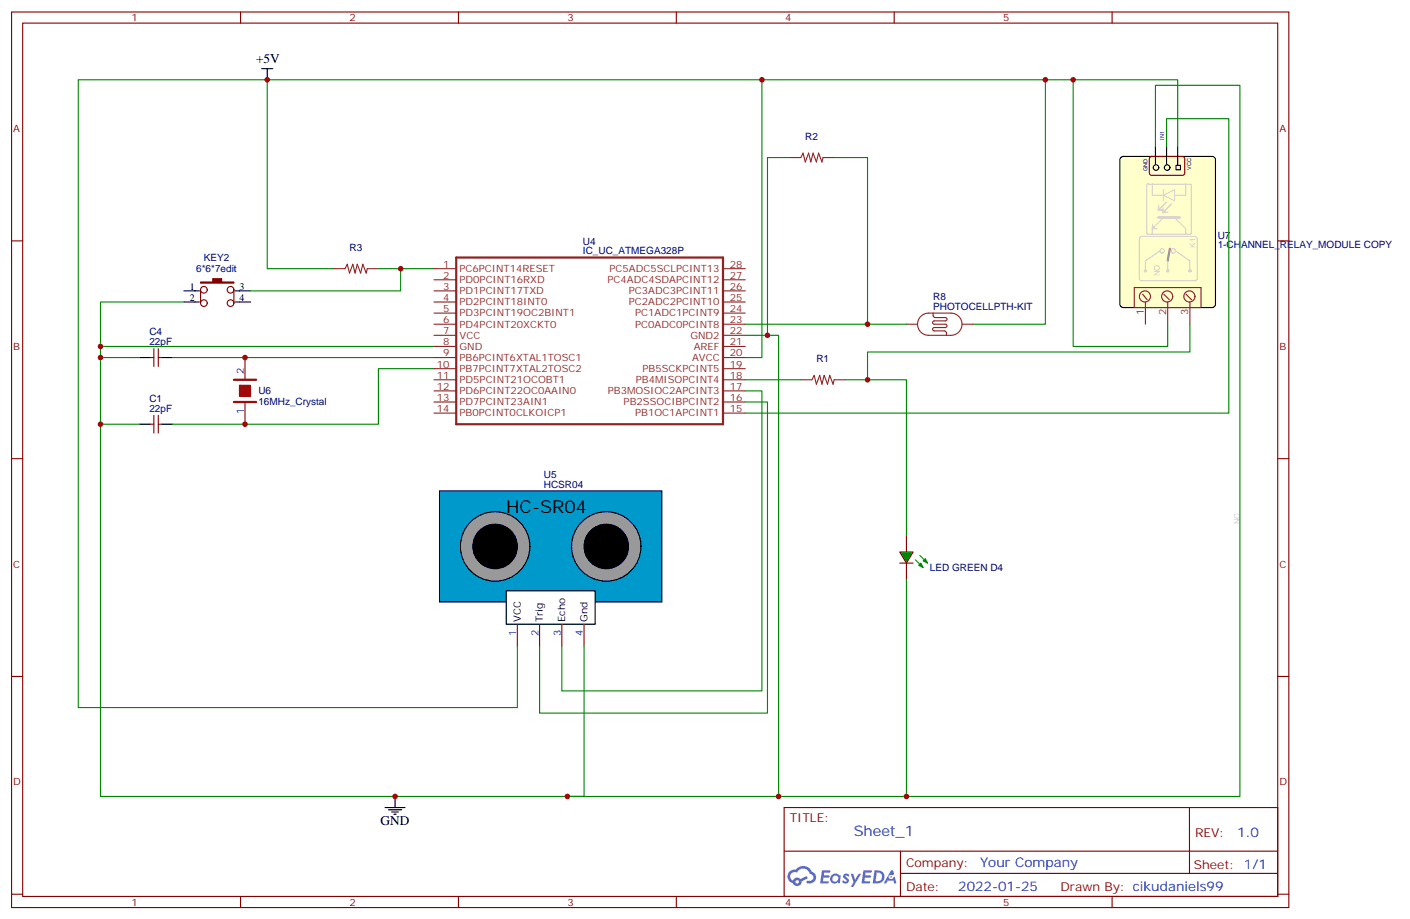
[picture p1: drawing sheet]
<svg xmlns="http://www.w3.org/2000/svg" width="447mm" height="292mm" viewBox="0 0 447 292" stroke-linecap="round" stroke-linejoin="round" font-family="sans-serif">
<g fill="none" stroke="#870000" stroke-width=".35">
<path d="M3.7 3.8h405.3v284.3h-405.3zM7.2 7.3h398.3v277.3h-398.3zM76.3 3.8v3.5M145.5 3.8v3.5M214.6 3.8v3.5M283.8 3.8v3.5M352.9 3.8v3.5M3.7 76.5h3.5M405.5 76.5h3.5M3.7 145.6h3.5M405.5 145.6h3.5M3.7 214.8h3.5"/>
<path d="M405.5 214.8h3.5M248.8 256.4h156.7v28.2h-156.7zM377.5 256.4v20.9M248.9 270.2h156.5M285.8 277.3h119.6M285.8 270.2v14.2M3.7 283.9h3.5M76.3 284.6v3.5M145.5 284.6v3.5M214.6 284.6v3.5M283.8 284.6v3.5M352.9 284.6v3.5"/>
<path d="M405.5 283.9h3.5"/>
</g>
<g fill="#5487ff">
<path d="M267.8 277.6a1.22 1.22 0 0 1 1.8 .2l-.4 .6a.47 .47 0 0 0-.4-.4 .47 .47 0 0 0-.5 .2l.2 .2a1.14 1.14 0 0 1 .8 1.8 1.14 1.14 0 0 1-2 0l-.2-.2 .5-.6 .7 .5a.29 .29 0 0 0 .4-.3 .29 .29 0 0 0-.3-.3 1.04 1.04 0 0 1-.6-1.7z"/>
<path d="M260.8 276.3h2.4l.3 .2-.1 .5-1.8 .1-.2 .8h1.6l.3 .4-.4 .4h-1.6l-.1 1.1h1.7l.2 .3-.2 .3-2.7 .1z"/>
<path d="M274 276.3l2.7 .2-.2 .5-1.8 .1-.1 .8h1.5l.3 .4-.3 .4h-1.6l-.2 1.1h1.7l.2 .3-.2 .3-2.6 .1z"/>
<path d="M282.7 276.3h.7l.4 1.3-.6 .3a.69 .69 0 0 0-1.1 .3 .69 .69 0 0 0 .5 .9 .69 .69 0 0 0 .9-.6l.4-.2 .6 2.2h-.8l-.2-.9h-1.7l-.5 .9h-.9z"/>
<path d="M270 277.4h.7l.7 1.8 1.1-1.8h.8l-2.5 4.2h-.9l1-1.5z"/>
<path d="M277.5 276.3l-.6 4.2h1.4a2.11 2.11 0 0 0 2.4-2.1 2.11 2.11 0 0 0-2.5-2.1zM278.2 277.1a1.43 1.43 0 0 1 1.7 1.6 1.43 1.43 0 0 1-2 1.1z"/>
<path d="M263.8 277.9a1.54 1.54 0 0 0 0 2.2 1.54 1.54 0 0 0 2.1 .1l.6 .3 .3-2.3-.6-.3a1.49 1.49 0 0 0-2.4 0zM264.1 278.9a.95 .95 0 0 1 1.9 0 .95 .95 0 0 1-1.9 0z"/>
<path d="M250.6 276.7a2.18 2.18 0 0 0 1 3.7 1.44 1.44 0 0 0 1.7 .9 1.44 1.44 0 0 0 1.1-1.4l2-1.1-.4-.7-1.9 1a1.47 1.47 0 0 0-2.5 .4 1.39 1.39 0 0 1-.6-1.9 1.39 1.39 0 0 1 2-.5 2.12 2.12 0 0 1 2.1-1.3 2.12 2.12 0 0 1 1.9 1.7 1.14 1.14 0 0 1 1.1 1.4 1.14 1.14 0 0 1-1.6 .7 .43 .43 0 0 0-.6 .4 .43 .43 0 0 0 .4 .5 1.98 1.98 0 0 0 2.6-1.2 1.98 1.98 0 0 0-1.3-2.6 3.1 3.1 0 0 0-5.2-.6l-.9 .1zM252.4 280a.55 .55 0 0 1 1.1 0 .55 .55 0 0 1-1.1 0z"/>
<circle cx="282.8" cy="278.4" r=".26"/>
</g>
<path d="M144.8 81.8h84.6v52.9h-84.6z" fill="none" stroke="#8c2424" stroke-width=".71"/>
<g fill="none" stroke="#8c2424" stroke-width=".35">
<path d="M137.7 85.3h7.1M137.7 88.8h7.1M137.7 92.4h7.1M137.7 99.4h7.1M137.7 95.9h7.1M229.4 85.3h7.1M229.4 88.8h7.1M229.4 92.4h7.1M229.4 99.4h7.1M229.4 95.9h7.1M137.7 102.9h7.1M137.7 106.5h7.1"/>
<path d="M137.7 110h7.1M137.7 113.5h7.1M137.7 117.1h7.1M229.4 102.9h7.1M229.4 106.5h7.1M229.4 110h7.1M229.4 113.5h7.1M229.4 117.1h7.1M137.7 120.6h7.1M137.7 124.1h7.1M137.7 127.6h7.1M137.7 131.2h7.1"/>
<path d="M229.4 120.6h7.1M229.4 124.1h7.1M229.4 127.6h7.1M229.4 131.2h7.1"/>
</g>
<path d="M139.5 155.9h70.5v35.2h-70.5z" fill="#09c" stroke="#000" stroke-width=".35"/>
<circle cx="192.4" cy="173.5" r="11" fill="#999" stroke="#000" stroke-width=".35"/>
<path d="M160.7 187.6h28.2v10.6h-28.2z" fill="#fff" stroke="#000" stroke-width=".35"/>
<path d="M164.2 198.2v7M171.2 198.2v7M178.3 198.2v7M185.3 198.2v7" fill="none" stroke="#870000" stroke-width=".35"/>
<g fill="#000" stroke="#000" stroke-width=".35">
<circle cx="157.6" cy="173.1" r="7.1"/>
<circle cx="192.4" cy="173.5" r="7.1"/>
</g>
<circle cx="157.1" cy="173.5" r="11" fill="#999" stroke="#000" stroke-width=".35"/>
<circle cx="157.1" cy="173.5" r="7.1" fill="#000" stroke="#000" stroke-width=".35"/>
<path d="M355.6 50.1l.8-.4h28.3l.8 .4 .2 .6v45.9l-.5 .8-.5 .2h-28.3l-.8-.4-.2-.6v-45.9z" fill="#ffc" stroke="#000" stroke-width=".35"/>
<g fill="none" stroke="#8c2424" stroke-width=".35">
<path d="M359.8 97.6h21.2M360 97.6v-6.3h21.1v6.3M362.6 93.4l1.4 1.8M363.5 95.9v7M369.3 93.4l1.8 1.8M370.6 95.9v7M376.4 93.4l1.8 1.8M377.6 95.9v7"/>
<circle cx="363.3" cy="94.1" r="1.76"/>
<circle cx="370.4" cy="94.1" r="1.76"/>
<circle cx="377.5" cy="94.1" r="1.76"/>
</g>
<path d="M365 49.9l.4-.2h10.1l.5 .7-.1 4.8-.6 .5-10.1-.1-.5-.6v-4.6z" fill="none" stroke="#870000" stroke-width=".35"/>
<g fill="none" stroke="#000" stroke-width=".35">
<path d="M366.7 46.5v5.6M370.2 46.5v5.6M373.2 52.5h1.4v1.4h-1.4zM373.7 46.5v6"/>
<circle cx="366.9" cy="53.2" r=".88"/>
<circle cx="370.4" cy="53.2" r=".88"/>
</g>
<g fill="none" stroke="#ccc" stroke-width=".35">
<path d="M361.8 75.3l.5-.2h16.9l.5 .2 .2 .5v12.7l-.2 .5-.5 .2h-16.9l-.5-.3-.2-.4v-12.7zM368.1 79.7l-4.6 3.1v2.9M373 79.7l4.6 3.1v2.9M370.6 82.8v2.9"/>
<circle cx="368.8" cy="79.7" r=".71"/>
<circle cx="372.3" cy="79.7" r=".71"/>
<circle cx="363.5" cy="86" r=".35"/>
<circle cx="370.6" cy="86" r=".35"/>
<circle cx="377.6" cy="86" r=".35"/>
</g>
<path d="M371.3 79l-.7 3.8" fill="none" stroke="#999" stroke-width=".71"/>
<g fill="#ccc">
<path d="M365.7 70.7l.5 1.5 1.5 .5-2.3 .2z"/>
<path d="M369 65.5l.5 1.5 1.5 .5-2.2 .2z"/>
<path d="M367.6 64.8l.5 1.5 1.5 .4-2.3 .3z"/>
</g>
<path d="M364 58.6l.3-.1h13.4l.3 .1v15.4l-.2 .3h-13.5l-.3-.1zM365.7 58.5v3.5h3.5M376.3 58.5v3.5h-3.6M365.7 74.3v-1.7l3.5-3.5h3.5l3.6 3.5v1.7M369.2 62l3.5-1.8v3.6zM369.2 60.2v3.6M370.3 64.1l-2.1 2.1M371.7 64.8l-2.1 2.1" fill="none" stroke="#ccc" stroke-width=".35"/>
<path d="M367.5 69.1h7" fill="none" stroke="#ccc" stroke-width=".71"/>
<path d="M58.3 92.4h5M58.3 95.9h5M74.6 92.4h4.9M74.6 95.9h4.9" fill="none" stroke="#000" stroke-width=".35"/>
<path d="M63.6 89.5h3.9v-1h2.8v1h3.9v.4h-10.6z" fill="#870000" stroke="#870000" stroke-width=".35"/>
<g fill="none" stroke="#870000" stroke-width=".35">
<path d="M63.6 92v4.2M74.2 92v4.2M287.7 170v5.3M287.7 178.8v5.3"/>
<circle cx="64.7" cy="92" r="1.06"/>
<circle cx="64.7" cy="96.2" r="1.06"/>
<circle cx="73.2" cy="92" r="1.06"/>
<circle cx="73.2" cy="96.2" r="1.06"/>
</g>
<path d="M250.6 50h3.5l.7-1.4 .8 2.8 1-2.8 .7 2.8 .7-2.8 1.1 2.8 .7-2.8 1 2.8 .4-1.4h3.5M106 85.3h3.5l.7-1.4 .7 2.8 1.1-2.8 .7 2.8 .7-2.8 1 2.8 .7-2.8 1.1 2.8 .4-1.4h3.5M296.1 99.4l.1 1 .4 .4h3.4a.53 .53 0 0 1 .5 .6 .53 .53 0 0 1-.5 .5h-3.5a.53 .53 0 0 0-.6 .5 .53 .53 0 0 0 .6 .5h3.5a.53 .53 0 0 1 .5 .6 .53 .53 0 0 1-.5 .5h-3.5a.53 .53 0 0 0-.6 .5 .53 .53 0 0 0 .6 .6h3.4l.4 .4 .1 1M287.7 102.9h3.5M292.2 100.4a3.5 3.5 0 0 1 2.5-1h7.1a3.5 3.5 0 0 1 3.5 3.5 3.5 3.5 0 0 1-3.5 3.6h-7.1a3.5 3.5 0 0 1-3.2-2.2 3.5 3.5 0 0 1 .7-3.9zM305.3 102.9h3.5M254.1 120.6h3.6l.7-1.4 .7 2.8 1-2.8 .7 2.8 .7-2.8 1.1 2.8 .7-2.8 1.1 2.8 .3-1.4h3.6" fill="none" stroke="#8c2424" stroke-width=".35"/>
<path d="M285.5 175.3h4.3l-2.1 3.5z" fill="#0c0" stroke="#870000" stroke-width=".35"/>
<path d="M290.5 177.7l2.4 2.5M291.9 176.3l2.5 2.5" fill="none" stroke="#0c0" stroke-width=".35"/>
<g fill="#0c0" stroke="#0c0" stroke-width=".35">
<path d="M291.5 179.5l.7-.7 .7 1.4z"/>
<path d="M292.9 178.1l.8-.7 .7 1.4z"/>
</g>
<path d="M47.8 113.5h1M48.8 110.7v5.6M50.2 110.7v5.6M50.2 113.5h1.1M47.8 134.7h1M48.8 131.9v5.6M50.2 131.9v5.6M50.2 134.7h1.1M285.5 178.8h4.3" fill="none" stroke="#870000" stroke-width=".35"/>
<path d="M76 122.4h3.5v3.4h-3.5z" fill="#900" stroke="#900" stroke-width=".35"/>
<path d="M74.2 127.6h7.1M74.2 120.6h7.1" fill="none" stroke="#900" stroke-width=".71"/>
<path d="M77.8 113.5v7.1M77.8 127.6v7.1" fill="none" stroke="#900" stroke-width=".35"/>
<path d="M83 21.8h3.6M84.8 21.8v3.5M44.2 113.5h3.6M51.3 113.5h3.5M44.2 134.7h3.6M51.3 134.7h3.5M122.2 256.4h6.4M123.3 257.1h4.2M124.3 257.8h2.1M125 258.5h.7M125.4 252.9v3.5" fill="none" stroke="#000" stroke-width=".35"/>
<g fill="none" stroke="#008700" stroke-width=".35">
<path d="M84.8 25.3v60h21.2M84.8 25.3h-60v199.3h139.4v-19.4M84.8 25.3h288.9v21.2M241.8 25.3v88.2h-5.3M331.8 25.3v77.6h-23M340.6 25.3v84.7h30v-7.1M250.6 50h-7v56.5M264.7 50h10.6v52.9M366.7 46.5v-19.4h26.8v225.8h-105.8M370.2 46.5v-8.8h19.8v93.5h-153.5M58.3 95.9h-26.4v17.6M120.1 85.3h17.6"/>
<path d="M127.1 85.3v7.1h-47.6M31.9 110h105.8M44.2 113.5h-12.3v21.2h12.3M54.8 113.5h82.9M137.7 117.1h-17.6v17.6h-65.3M236.5 106.5h10.6v146.4M236.5 102.9h51.2M377.6 102.9v8.9h-102.3v8.8M31.9 134.7v118.2h153.4v-47.7M236.5 127.6h7.1v98.8h-72.4v-21.2M236.5 124.1h5.3v95.3h-63.5v-14.2M236.5 120.6h17.6"/>
<path d="M268.3 120.6h19.4v49.4M287.7 184.1v68.8h-107.6"/>
</g>
<g fill="#c00">
<circle cx="77.8" cy="113.5" r=".88"/>
<circle cx="77.8" cy="134.7" r=".88"/>
<circle cx="31.9" cy="113.5" r=".88"/>
<circle cx="31.9" cy="110" r=".88"/>
<circle cx="31.9" cy="134.7" r=".88"/>
<circle cx="125.4" cy="252.9" r=".88"/>
<circle cx="180.1" cy="252.9" r=".88"/>
<circle cx="275.3" cy="120.6" r=".88"/>
<circle cx="287.7" cy="252.9" r=".88"/>
<circle cx="247.1" cy="252.9" r=".88"/>
<circle cx="243.6" cy="106.5" r=".88"/>
<circle cx="275.3" cy="102.9" r=".88"/>
<circle cx="127.1" cy="85.3" r=".88"/>
<circle cx="84.8" cy="25.3" r=".88"/>
<circle cx="241.8" cy="25.3" r=".88"/>
<circle cx="331.8" cy="25.3" r=".88"/>
<circle cx="340.6" cy="25.3" r=".88"/>
</g>
<text font-size="5.6" x="160.7" y="162.9">HC-SR04</text>
<text font-size="4.6" fill="#00f" x="270.9" y="265.4">Sheet_1</text>
<g font-size="4.2">
<text x="81.3" y="19.9">+5V</text>
<text x="120.8" y="262">GND</text>
</g>
<g font-size="4.2" fill="#00f">
<text x="392.6" y="265.7">1.0</text>
<text x="311" y="275.2">Your Company</text>
<text x="304.1" y="283">2022-01-25</text>
</g>
<g font-size="3.9" fill="#800">
<text x="250.6" y="261">TITLE:</text>
<text x="379.2" y="265.7">REV:</text>
<text x="287.5" y="275.2">Company:</text>
<text x="378.9" y="275.8">Sheet: 1/1</text>
<text x="287.5" y="282.9">Date:</text>
<text x="336.6" y="282.9">Drawn By: cikudaniels99</text>
</g>
<g font-size="3.2" fill="#800">
<text x="41.8" y="6.8">1</text>
<text x="110.9" y="6.8">2</text>
<text x="180.1" y="6.8">3</text>
<text x="249.2" y="6.8">4</text>
<text x="318.3" y="6.8">5</text>
<text x="4.2" y="41.9">A</text>
<text x="406" y="41.9">A</text>
<text x="4.2" y="111.1">B</text>
<text x="406" y="111.1">B</text>
<text x="4.2" y="180.2">C</text>
<text x="406" y="180.2">C</text>
<text x="4.2" y="249.3">D</text>
<text x="406" y="249.3">D</text>
<text x="41.8" y="287.6">1</text>
<text x="110.9" y="287.6">2</text>
<text x="180.1" y="287.6">3</text>
<text x="249.2" y="287.6">4</text>
<text x="318.3" y="287.6">5</text>
</g>
<g font-size="3.2" fill="#000080">
<text x="255.6" y="44.4">R2</text>
<text x="185" y="77.7">U4</text>
<text x="386.4" y="75.9">U7</text>
<text x="64.7" y="83">KEY2</text>
<text x="110.9" y="79.7">R3</text>
<text x="185" y="80.6">IC_UC_ATMEGA328P</text>
<text x="386.4" y="78.8">1-CHANNEL_RELAY_MODULE COPY</text>
<text x="62.2" y="86.5">6*6*7edit</text>
<text x="296.1" y="95.2">R8</text>
<text x="296.1" y="98.4">PHOTOCELLPTH-KIT</text>
<text x="47.4" y="106.4">C4</text>
<text x="47.4" y="109.6">22pF</text>
<text x="259.1" y="114.9">R1</text>
<text x="82" y="125.2">U6</text>
<text x="47.4" y="130.8">22pF</text>
<text x="47.4" y="127.6">C1</text>
<text x="82" y="128.5">16MHz_Crystal</text>
<text x="172.6" y="154.8">HCSR04</text>
<text x="172.6" y="151.7">U5</text>
<text x="295.1" y="181.1">LED GREEN D4</text>
</g>
<g font-size="3.2" fill="#8d2323">
<text x="140.6" y="84.9">1</text>
<text x="140.6" y="88.5">2</text>
<text x="145.8" y="86.4">PC6PCINT14RESET</text>
<text x="145.8" y="89.9">PD0PCINT16RXD</text>
<text x="192.8" y="89.9">PC4ADC4SDAPCINT12</text>
<text x="193.4" y="86.4">PC5ADC5SCLPCINT13</text>
<text x="231.6" y="88.5">27</text>
<text x="231.6" y="84.9">28</text>
<text x="140.6" y="92">3</text>
<text x="140.6" y="95.5">4</text>
<text x="145.8" y="93.4">PD1PCINT17TXD</text>
<text x="199.6" y="93.4">PC3ADC3PCINT11</text>
<text x="231.6" y="95.5">25</text>
<text x="231.6" y="92">26</text>
<text x="140.6" y="99.1">5</text>
<text x="145.8" y="100.5">PD3PCINT19OC2BINT1</text>
<text x="145.8" y="96.9">PD2PCINT18INT0</text>
<text x="199.6" y="96.9">PC2ADC2PCINT10</text>
<text x="201.6" y="100.5">PC1ADC1PCINT9</text>
<text x="231.6" y="99.1">24</text>
<text x="363" y="100" transform="rotate(-90 363 100)">1</text>
<text x="370" y="100" transform="rotate(-90 370 100)">2</text>
<text x="377.1" y="100" transform="rotate(-90 377.1 100)">3</text>
<text x="140.6" y="102.6">6</text>
<text x="140.6" y="106.1">7</text>
<text x="145.8" y="104">PD4PCINT20XCKT0</text>
<text x="145.8" y="107.5">VCC</text>
<text x="201.6" y="104">PC0ADC0PCINT8</text>
<text x="219.1" y="107.5">GND2</text>
<text x="231.6" y="106.1">22</text>
<text x="231.6" y="102.6">23</text>
<text x="140.6" y="109.6">8</text>
<text x="140.6" y="113.2">9</text>
<text x="145.8" y="111.1">GND</text>
<text x="220.2" y="111.1">AREF</text>
<text x="231.6" y="109.6">21</text>
<text x="231.6" y="113.2">20</text>
<text x="138.6" y="116.7">10</text>
<text x="145.8" y="114.6">PB6PCINT6XTAL1TOSC1</text>
<text x="145.8" y="118.1">PB7PCINT7XTAL2TOSC2</text>
<text x="203.9" y="118.1">PB5SCKPCINT5</text>
<text x="219.6" y="114.6">AVCC</text>
<text x="231.6" y="116.7">19</text>
<text x="138.6" y="120.2">11</text>
<text x="138.6" y="123.8">12</text>
<text x="145.8" y="121.6">PD5PCINT21OCOBT1</text>
<text x="145.8" y="125.2">PD6PCINT22OC0AAIN0</text>
<text x="192.9" y="125.2">PB3MOSIOC2APCINT3</text>
<text x="201.8" y="121.6">PB4MISOPCINT4</text>
<text x="231.6" y="123.8">17</text>
<text x="231.6" y="120.2">18</text>
<text x="138.6" y="127.3">13</text>
<text x="138.6" y="130.8">14</text>
<text x="145.8" y="128.7">PD7PCINT23AIN1</text>
<text x="197.9" y="128.7">PB2SSOCIBPCINT2</text>
<text x="231.6" y="130.8">15</text>
<text x="231.6" y="127.3">16</text>
<text x="145.8" y="132.2">PB0PCINT0CLKOICP1</text>
<text x="201.6" y="132.2">PB1OC1APCINT1</text>
</g>
<g font-size="3.2">
<text x="60.3" y="92">1</text>
<text x="60.3" y="95.5">2</text>
<text x="76" y="92">3</text>
<text x="76" y="95.5">4</text>
<text x="165.2" y="197.5" transform="rotate(-90 165.2 197.5)">VCC</text>
<text x="172.3" y="197.5" transform="rotate(-90 172.3 197.5)">Trig</text>
<text x="179.4" y="197.5" transform="rotate(-90 179.4 197.5)">Echo</text>
<text x="186.4" y="197.5" transform="rotate(-90 186.4 197.5)">Gnd</text>
</g>
<g font-size="3.2" fill="#00f">
<text x="77.4" y="118.8" transform="rotate(-90 77.4 118.8)">2</text>
<text x="77.4" y="131.4" transform="rotate(-90 77.4 131.4)">1</text>
<text x="163.8" y="202" transform="rotate(-90 163.8 202)">1</text>
<text x="170.9" y="202" transform="rotate(-90 170.9 202)">2</text>
<text x="177.9" y="202" transform="rotate(-90 177.9 202)">3</text>
<text x="185" y="202" transform="rotate(-90 185 202)">4</text>
</g>
<g font-size="2.5" fill="#ccc">
<text x="379.4" y="78.6" transform="rotate(-90 379.4 78.6)">K1</text>
<text x="368.1" y="87.8" transform="rotate(-90 368.1 87.8)">NO</text>
<text x="393.5" y="166.4" transform="rotate(-90 393.5 166.4)">NC</text>
</g>
<g font-size="1.8" fill="#000080">
<text x="369.5" y="44.4" transform="rotate(-90 369.5 44.4)">IN1</text>
<text x="378" y="53.9" transform="rotate(-90 378 53.9)">VCC</text>
<text x="364.2" y="54.3" transform="rotate(-90 364.2 54.3)">GND</text>
</g>
</svg>
